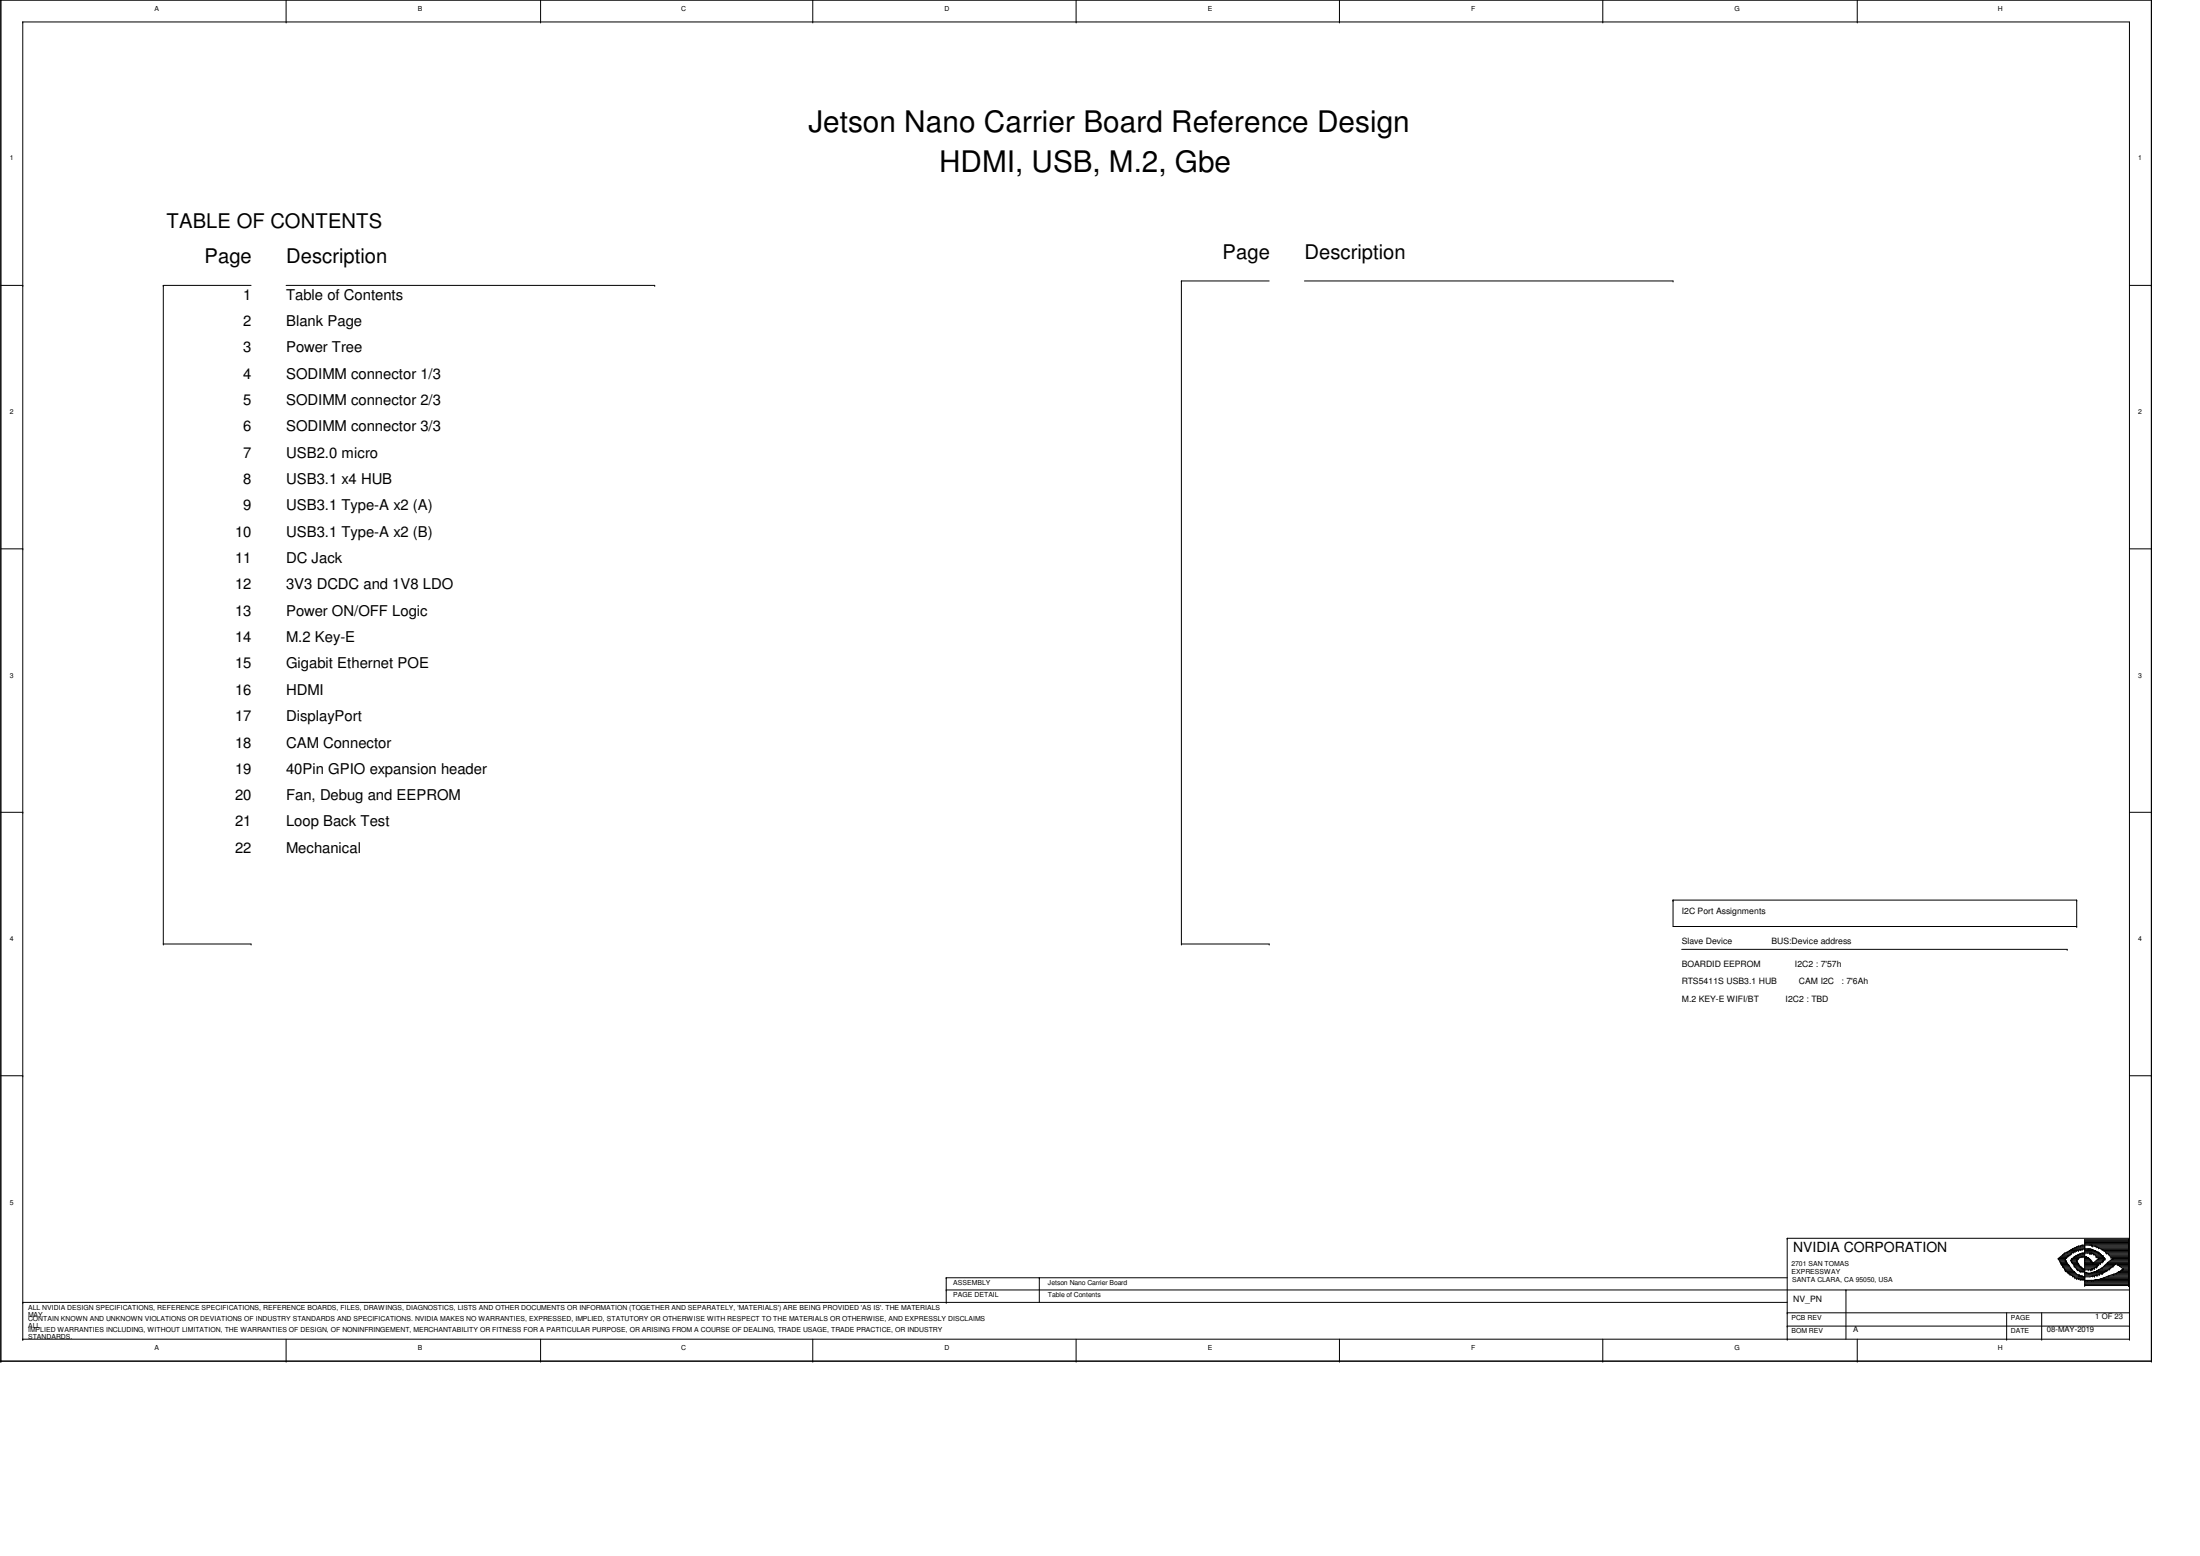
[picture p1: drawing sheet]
<svg xmlns="http://www.w3.org/2000/svg" width="420mm" height="297mm" viewBox="0 0 420 297" stroke-linecap="round" stroke-linejoin="round" font-family="sans-serif">
<g fill="none" stroke="#000" stroke-width=".19">
<path d="M.2 0h.1M.2 0h410.7v259.8M.2 0v259.8M4.3 4.2h.1M4.3 4.2h402.4v251.5M4.3 4.2v251.5M54.6 4.2h.1M54.6 0v4.2M103.2 4.2h.1M103.2 0v4.2M155.2 4.2h.1M155.2 0v4.2"/>
<path d="M205.5 4.2h.1M205.5 0v4.2M255.8 4.2h.1M255.8 0v4.2M306.1 4.2h.1M306.1 0v4.2M354.7 4.2h.1M354.7 0v4.2M.2 54.5h4.1M4.3 54.5h.1M31.2 54.5h.1M31.2 54.5h16.8"/>
<path d="M31.2 54.5v125.7M54.6 54.5h70.4M125 54.5h.1M225.6 53.6h.1M225.6 53.6h16.8M225.6 53.6v126.6M249.1 53.6h70.4M319.5 53.6h.1M406.7 54.5h4.2M410.9 54.5h.1M.2 104.8h4.1M4.3 104.8h.1"/>
<path d="M406.7 104.8h4.2M410.9 104.8h.1M.2 155.1h4.1M4.3 155.1h.1M406.7 155.1h4.2M410.9 155.1h.1M319.5 171.8h.1M319.5 171.8v5.1h77.1M319.5 171.8h77.1M396.6 176.9h.1M396.6 171.8h.1M396.6 171.8v5.1"/>
<path d="M31.2 180.2h.1M31.2 180.2h16.8M48 180.2h.1M225.6 180.2h.1M225.6 180.2h16.8M242.4 180.2h.1M321.2 181.2h73.6M394.8 181.2h.1M.2 205.4h4.1M4.3 205.4h.1M406.7 205.4h4.2M410.9 205.4h.1"/>
<path d="M341.3 236.4h.1M341.3 236.4h65.4M341.3 236.4v19.3M393.6 239.9h1.2M393.8 239.7h1.2M393.9 239.6h.1M393.9 239.6l-.8 .6M393.9 239.6h1.2M394.1 239.4h1.4M394.3 239.2h.1M394.3 239.2l-.4 .4M394.5 239.2h1.1"/>
<path d="M394.6 239.1h1.4M394.8 239.1h.1M394.8 239.9h.1M394.8 239.1l-.5 .1M395 239.7h.1M395 239.7l-.5 .5M395 238.9h1.3M395.1 239.6h.1M395.3 238.7h.1M395.3 239.6h.1M395.3 238.7l-.5 .4M395.3 239.6l-.3 .1"/>
<path d="M395.3 238.7h1.6M395.5 239.4h.1M395.5 238.5h2.1M395.6 238.5h.1M395.6 239.2h.1M395.6 238.5l-.3 .2M395.6 239.2l-.3 .4M395.8 238.4h.1M395.8 238.4l-.2 .1M396 239.1h.1M396 238.4h3.1M396.1 239.9h.1"/>
<path d="M396.1 239.9l-.3 .3M396.3 238.2h.1M396.3 238.9h.1M396.3 239.9h.1M396.3 238.2l-.5 .2M396.3 238.9l-.7 .3M396.3 239.9h2.2M396.3 238.2h1.8M396.4 239.7h.1M396.4 239.7l-.3 .2M396.6 238h.1M396.6 238.7h.1"/>
<path d="M396.6 239.7h.1M396.6 238.7l-.3 .2M396.6 239.7h1.5M396.6 238h1.5M396.8 239.6h.1M396.9 237.9h.1M396.9 238.7h.1M396.9 239.6h.1M396.9 237.9l-.6 .3M396.9 237.9h1.2M396.9 239.6h1.2M397.1 239.4h.1"/>
<path d="M397.1 239.4l-.7 .3M397.3 237.9h.1M397.3 238.5h.1M397.3 239.4h.1M397.3 238.5l-.4 .2M397.3 239.4h.8M397.6 237.7h.1M397.6 239.2h.1M397.6 238.5h.1M397.6 239.9h.1M397.6 237.7l-.3 .2M397.6 237.7h8.9"/>
<path d="M397.6 239.2l-.5 .2M397.6 239.2h3.2M397.6 239.9l-.7 .3M397.8 237.7h.1M397.8 239.2h.1M398 239.9h.1M398.1 237.7h.1M398.1 239.2h.1M398.1 238.4h.1M398.1 238.2h.1M398.1 238h.1M398.1 237.9h.1"/>
<path d="M398.1 238.7h2.1M398.1 238.5h1.6M398.1 238.4l-.5 .1M398.1 239.1h2.5M398.1 238.9h2.2M398.1 237.2h8.4M398.1 236.9h8.4M398.1 237h8.4M398.1 237.5h8.4M398.1 236.7h8.4M398.1 237.4h8.4M398.3 239.9h.1"/>
<path d="M398.5 239.9h.1M398.5 239.9l.1 .2M398.8 238.4h.1M399.1 239.2h.1M399.1 238.4h.1M399.1 238.4l.6 .1M399.5 237.7h.1M399.5 239.2h.1M399.5 237.7l.2 .2M399.5 239.2l.7 .4 .1 .3M399.7 237.9h.1M399.7 238.5h.1"/>
<path d="M399.7 237.9h6.8M399.7 238.5l.3 .2M399.8 239.4h.1M399.8 239.4h1.3M400 238.7h.1M400 239.6h1.3M400.2 237.9h.1M400.2 238.7h.1M400.2 237.9l.3 .1M400.2 238.7l.1 .2M400.3 239.9h.1M400.3 238.9h.1"/>
<path d="M400.3 239.9l.5 .3M400.3 238.9l.5 .2M400.3 239.7h1.3M400.5 238h.1M400.5 238l1.3 .7M400.5 239.9h1.1M400.5 238h6M400.6 239.1h.1M400.8 238.2h.1M400.8 239.1h.1M400.8 239.2h.1M400.8 239.1l.7 .6"/>
<path d="M400.8 238.2h5.7M401 239.2h.1M401.1 239.4h.1M401.1 238.4h5.4M401.3 239.6h.1M401.5 239.7h.1M401.5 238.5h.1M401.5 238.5h5M401.6 239.7h.1M401.6 239.9h.1M401.6 239.9l.4 .3M401.6 239.7v.2"/>
<path d="M401.8 238.7h.1M401.8 238.7l.5 .5M401.8 238.7h4.7M402 238.9h4.5M402.2 239.1h.1M402.3 239.2h.1M402.3 239.2l.4 .2M402.3 239.1h4.2M402.5 239.2h4M402.7 239.4h.1M402.7 239.4h3.8M402.7 239.4l.5 .7"/>
<path d="M402.8 239.6h3.7M403 239.7h3.5M403.2 239.9h3.3M406.5 239.4h.1M406.5 239.6h.1M406.5 239.9h.1M406.5 239.7h.1M406.5 236.6h.1M406.5 238.4h.1M406.5 238.9h.1M406.5 238.5h.1M406.5 238.7h.1"/>
<path d="M406.5 239.1h.1M406.5 239.2h.1M406.5 237.2h.1M406.5 236.9h.1M406.5 237h.1M406.5 237.5h.1M406.5 236.7h.1M406.5 237.4h.1M406.5 238h.1M406.5 238.2h.1M406.5 237.7h.1M406.5 237.9h.1"/>
<path d="M406.5 236.6h-8.4v8.8M406.5 236.6v8.8M.2 259.8h.1M.2 259.8h410.7M4.3 255.7h.1M4.3 248.6h.1M4.3 255.7h402.4M4.3 248.6h337M54.6 259.8h.1M54.6 255.7v4.1M103.2 259.8h.1M103.2 255.7v4.1"/>
<path d="M155.2 259.8h.1M155.2 255.7v4.1M180.7 248.6h.1M180.7 246.3h.1M180.7 243.9h.1M180.7 243.9h160.6M180.7 243.9v4.7M180.7 246.3h226M198.5 243.9h.1M198.5 243.9v4.7M205.5 259.8h.1M205.5 255.7v4.1"/>
<path d="M255.8 259.8h.1M255.8 255.7v4.1M306.1 259.8h.1M306.1 255.7v4.1M341.3 253.2h.1M341.3 250.6h.1M341.3 255.7h.1M341.3 253.2h65.4M341.3 250.6h65.4M352.5 246.3h.1M352.5 246.3v9.4M354.7 259.8h.1"/>
<path d="M354.7 255.7v4.1M383.2 255.7h.1M383.2 250.6v5.1M389.9 255.7h.1M389.9 250.6v5.1M393.1 240.2h.1M393.1 240.2h1.4M393.1 240.2l.3 .7M393.3 240.6h1.2M393.3 240.4h1.2M393.4 240.9l.4 .5M393.4 240.7h1.2"/>
<path d="M393.4 240.1h1.2M393.4 240.9h1.2M393.6 241h.1M393.6 241.2h.1M393.6 241h1.2M393.6 241.2h1.2M393.8 241.4h.1M393.8 241.4l.1 .3M393.8 241.4h1.2M393.9 241.7h.1M393.9 241.6h.1M393.9 241.7l.4 .5"/>
<path d="M393.9 241.6h1.2M393.9 241.7h1.2M394.1 241.9h.1M394.1 241.9h1.2M394.3 242.2h.1M394.3 242.1h.1M394.3 242.2l.2 .4M394.3 242.2h1.3M394.3 242.1h1.2M394.5 242.6h.1M394.5 240.6h.1M394.5 240.4h.1"/>
<path d="M394.5 240.2h.1M394.5 242.4h.1M394.5 242.6l.5 .3M394.5 240.6l.1 .1M394.5 240.2v.4M394.5 242.4h1.3M394.6 240.9h.1M394.6 240.7h.1M394.6 240.1h.1M394.6 242.6h.1M394.6 242.6h1.2M394.6 240.9l.4 .5"/>
<path d="M394.6 240.7v.2M394.8 242.7h.1M394.8 242.7h1.3M395 242.9h.1M395 241.4h.1M395 242.9l.3 .3M395 242.9h1.3M395 241.4l.1 .2M395.1 241.6h.1M395.1 243.1h.1M395.1 243.1h1.3M395.1 241.6l.4 .5"/>
<path d="M395.3 243.2h.1M395.3 243.2l.5 .4M395.5 240.6h.1M395.5 242.1h.1M395.5 243.2h.1M395.5 240.6h1.1M395.5 242.1l.1 .3 .5 .3M395.5 243.2h1.1M395.6 240.9h.1M395.6 240.7h.1M395.6 240.6h.1M395.6 240.4h.1"/>
<path d="M395.6 243.4h1.5M395.6 240.9l.2 .1M395.6 240.6v.3M395.6 240.4l-.1 .2M395.6 240.4h1.2M395.6 240.7h1M395.6 240.9h1.2M395.8 243.6h.1M395.8 241h.1M395.8 240.2h.1M395.8 243.6l.3 .2M395.8 241l.3 .7"/>
<path d="M395.8 243.6h1.8M395.8 241h1M395.8 241.2h1.1M396 240.1h.1M396 240.1h1.3M396 241.4h.9M396.1 243.8h.1M396.1 241.7h.1M396.1 242.7h.1M396.1 243.8l.2 .1M396.1 241.7l.5 .5M396.1 242.7l.5 .5"/>
<path d="M396.1 241.6h1M396.1 241.7h1.2M396.3 243.9h.1M396.3 243.9l.3 .2M396.3 241.9h1.2M396.4 242.1h1.2M396.4 243.9h1.7M396.6 244.1h.1M396.6 242.2h.1M396.6 240.6h.1M396.6 240.7h.1M396.6 244.1h1.5"/>
<path d="M396.6 242.2l.2 .2M396.6 242.2h1.4M396.6 243.2l.3 .2M396.6 240.6l.2 .4M396.8 242.4h.1M396.8 240.4h.1M396.8 240.9h.1M396.8 242.4l.5 .3M396.8 242.4h2.5M396.8 241l.1 .2M396.9 244.1h.1M396.9 243.4h.1"/>
<path d="M396.9 240.2h.1M396.9 241.2h.1M396.9 241.4h.1M396.9 244.1l.4 .2M396.9 240.2h-1.3v.2M396.9 240.2l-.3 .4M396.9 241.2l.2 .4M397.1 243.4h.1M397.1 241.6h.1M397.1 241.7h.1M397.1 242.6h.1M397.1 242.6h1"/>
<path d="M397.1 243.4l.2 .2M397.1 241.6v.1M397.1 241.7l.4 .2M397.3 244.3h.1M397.3 242.7h.1M397.3 243.6h.1M397.3 241.7h.1M397.3 244.3h.8M397.3 242.7h.8M397.5 241.9h.1M397.5 243.6h.1M397.5 241.9l.3 .3"/>
<path d="M397.6 244.3h.1M397.6 242.7h.1M397.6 243.6h.1M397.6 242.1h.1M397.6 244.3l.5 .1M397.6 242.7l.5 .2M397.6 243.6l.4 .2M397.8 242.2h.1M397.8 242.2l.3 .2M398 242.2h.1M398 243.8h.1M398.1 244.4h.1"/>
<path d="M398.1 242.9h.1M398.1 243.8h.1M398.1 242.4h.1M398.1 241h.1M398.1 242.7h.1M398.1 244.3h.1M398.1 244.1h.1M398.1 243.9h.1M398.1 240.1h.1M398.1 240.2h.1M398.1 240.6h.1M398.1 245.4h.1"/>
<path d="M398.1 244.4h8.4M398.1 242.9h.4M398.1 243.1h3.2M398.1 242.2h1.6M398.1 243.4h2.5M398.1 243.6h1.9M398.1 240.6h1.2M398.1 240.4h1M398.1 240.2h.9M398.1 242.1h1.9M398.1 240.7h1.4l.2 .3M398.1 240.1h.7"/>
<path d="M398.1 241h1.6M398.1 241.9h2.2M398.1 240.9h1.4M398.1 245.4h8.4M398.1 241.6h2.5M398.1 241.2h3M398.1 241.4h2.7M398.1 241.7h2.4M398.1 243.2h2.9M398.1 244.8h8.4M398.1 244.9h8.4M398.1 245.1h8.4"/>
<path d="M398.1 245.2h8.4M398.1 244.6h8.4M398.5 242.9h.1M398.5 242.9l.3 .2M398.6 240.1h.1M398.6 244.4h.1M398.8 243.1h.1M398.8 240.1h.1M398.8 242.4h.1M398.8 240.1l.5 .5M399 240.2h.1M399.1 243.1h.1"/>
<path d="M399.1 240.4h.1M399.3 240.7h.1M399.3 240.6h.1M399.3 242.4h.1M399.3 240.6v.1M399.5 244.4h.1M399.5 242.9h.1M399.5 242.2h.1M399.5 240.9h.1M399.5 242.9h2.1M399.5 242.9l-.4 .2M399.5 242.2l-.2 .2"/>
<path d="M399.7 242.9h.1M399.7 243.6h.1M399.7 242.2h.1M399.7 241h.1M399.7 241.2h.1M399.7 243.6l-.6 .2h-3M399.7 241v.2M399.8 244.4h.1M399.8 241h.1M399.8 241h1.5M400 242.7h.1M400 243.6h.1"/>
<path d="M400 242.1h.1M400 242.7h2M400 242.7l-.3 .2M400 242.1l-.3 .1M400.2 244.3h.1M400.2 244.3h6.3M400.2 244.3l-.4 .1M400.2 241.9l-.2 .2M400.2 240.9h1.3M400.3 242.7h.1M400.3 243.4h.1M400.3 241.9h.1"/>
<path d="M400.3 243.4l-.3 .2M400.3 240.7h1.3M400.5 242.6h.1M400.5 241.7h.1M400.5 243.4h.1M400.5 242.6l-.2 .1M400.5 240.6h1.1M400.5 241.7l-.2 .2M400.6 243.4h.1M400.6 241.6h.1M400.6 240.4h1.4M400.6 240.1h1.2"/>
<path d="M400.8 244.3h.1M400.8 242.4h.1M400.8 240.2h.1M400.8 241.4h.1M400.8 240.2h1.2M400.8 242.4h1.7M400.8 241.4l-.3 .3M400.8 240.2l-1.1 1M401 243.2h.1M401 243.2l-.4 .2M401.1 241.2h.1M401.1 244.1h5.4"/>
<path d="M401.1 242.2h1.7M401.3 243.1h.1M401.3 242.1h1.7M401.5 242.1h.1M401.5 243.1h.1M401.5 240.9h.1M401.5 242.1l-1 .5M401.5 243.1l-.5 .1M401.5 240.9l-.7 .5M401.6 240.6h.1M401.6 240.7h.1M401.6 242.9h.1"/>
<path d="M401.6 241.9h1.6M401.6 240.6l-.1 .3M401.8 243.9h.1M401.8 240.1h.1M401.8 240.4h.1M401.8 243.9l-1 .4M401.8 240.4l-.2 .2M401.8 241.7h1.7M401.8 243.9h4.7M402 241.6h.1M402 240.2h.1M402 240.4h.1"/>
<path d="M402 242.7h.1M402 240.2v.2M402 241.6h1.7M402.2 242.6h.1M402.2 242.6l-.7 .5M402.2 241.4h1.6M402.3 242.6h.1M402.3 243.8h4.2M402.5 242.4h.1M402.5 241h.1M402.5 241l-1 1.1M402.5 241.2h4"/>
<path d="M402.7 243.6h.1M402.7 241h.1M402.7 243.6l-.9 .3M402.7 241h3.8M402.8 242.2h.1M402.8 242.2l-.3 .4h-2M402.8 243.6h3.7M402.8 240.9h3.7M403 242.1h.1M403 240.7h3.5M403.2 241.9h.1M403.2 240.1h.1"/>
<path d="M403.2 240.1l.3 .1M403.2 240.6h3.3M403.3 243.4h3.2M403.3 240.4h3.2M403.3 240.1h3.2M403.5 240.2h.1M403.5 241.7h.1M403.5 241.7l-.7 .5M403.5 240.2h3M403.5 240.2l-1 .8M403.7 243.2h.1M403.7 241.6h.1"/>
<path d="M403.8 241.4h.1M403.8 243.2h2.7M404 241.2h.1M404 241.2l-.5 .5M404 241.2l.4 .2M404.2 243.1h.1M404.2 243.1l-1.5 .5M404.2 243.1h2.3M404.4 241.4h.1M404.4 241.4l1.1 .8M404.4 241.4h2.1M404.5 242.9h2"/>
<path d="M404.5 241.6h2M404.8 242.7h.1M404.8 241.7h1.7M405 242.6h1.5M405.2 241.9h1.3M405.2 242.4h1.3M405.3 242.4h.1M405.3 242.4l-.5 .3M405.5 242.2h.1M405.5 242.2h1M405.5 242.1h1M405.5 242.2l-.2 .2"/>
<path d="M406.5 243.4h.1M406.5 240.6h.1M406.5 240.9h.1M406.5 240.4h.1M406.5 240.7h.1M406.5 242.7h.1M406.5 242.2h.1M406.5 245.4h.1M406.5 244.8h.1M406.5 244.9h.1M406.5 245.1h.1M406.5 245.2h.1"/>
<path d="M406.5 244.6h.1M406.5 244.3h.1M406.5 243.8h.1M406.5 243.9h.1M406.5 244.1h.1M406.5 243.1h.1M406.5 242.9h.1M406.5 243.2h.1M406.5 243.6h.1M406.5 240.1h.1M406.5 241.4h.1M406.5 241.7h.1"/>
<path d="M406.5 242.6h.1M406.5 242.1h.1M406.5 241.9h.1M406.5 242.4h.1M406.5 241.6h.1M406.5 244.4h.1M406.5 241.2h.1M406.5 242.7h-1.8l-.5 .4M406.7 255.7h.1M410.9 259.8h.1"/>
</g>
<g font-size="5.7">
<text x="154.4" y="25.2">Jetson Nano Carrier Board Reference Design</text>
<text x="179.4" y="32.9">HDMI, USB, M.2, Gbe</text>
</g>
<g font-size="3.9">
<text x="31.8" y="43.5">TABLE OF CONTENTS</text>
<text x="39.1" y="50.2">Page</text>
<text x="54.6" y="50.2">Description</text>
<text x="233.5" y="49.4">Page</text>
<text x="249.1" y="49.4">Description</text>
</g>
<g font-size="2.8">
<text x="46.4" y="57.2">1</text>
<text x="54.6" y="57.2">Table of Contents</text>
<text x="46.4" y="62.2">2</text>
<text x="54.6" y="62.2">Blank Page</text>
<text x="46.4" y="67.3">3</text>
<text x="54.6" y="67.3">Power Tree</text>
<text x="46.4" y="77.3">5</text>
<text x="46.4" y="72.3">4</text>
<text x="54.6" y="77.3">SODIMM connector 2/3</text>
<text x="54.6" y="72.3">SODIMM connector 1/3</text>
<text x="46.4" y="82.3">6</text>
<text x="54.6" y="82.3">SODIMM connector 3/3</text>
<text x="46.4" y="87.4">7</text>
<text x="54.6" y="87.4">USB2.0 micro</text>
<text x="46.4" y="92.4">8</text>
<text x="54.6" y="92.4">USB3.1 x4 HUB</text>
<text x="46.4" y="97.4">9</text>
<text x="54.6" y="97.4">USB3.1 Type-A x2 (A)</text>
<text x="44.9" y="107.5">11</text>
<text x="44.9" y="102.4">10</text>
<text x="54.6" y="107.5">DC Jack</text>
<text x="54.6" y="102.4">USB3.1 Type-A x2 (B)</text>
<text x="44.9" y="112.5">12</text>
<text x="54.6" y="112.5">3V3 DCDC and 1V8 LDO</text>
<text x="44.9" y="117.6">13</text>
<text x="54.6" y="117.6">Power ON/OFF Logic</text>
<text x="44.9" y="122.6">14</text>
<text x="54.6" y="122.6">M.2 Key-E</text>
<text x="44.9" y="127.6">15</text>
<text x="54.6" y="127.6">Gigabit Ethernet POE</text>
<text x="44.9" y="137.7">17</text>
<text x="44.9" y="132.6">16</text>
<text x="54.6" y="137.7">DisplayPort</text>
<text x="54.6" y="132.6">HDMI</text>
<text x="44.9" y="142.7">18</text>
<text x="54.6" y="142.7">CAM Connector</text>
<text x="44.9" y="147.7">19</text>
<text x="54.6" y="147.7">40Pin GPIO expansion header</text>
<text x="44.9" y="152.7">20</text>
<text x="54.6" y="152.7">Fan, Debug and EEPROM</text>
<text x="44.9" y="157.8">21</text>
<text x="54.6" y="157.8">Loop Back Test</text>
<text x="44.9" y="162.8">22</text>
<text x="54.6" y="162.8">Mechanical</text>
</g>
<text font-size="2.7" x="342.5" y="239">NVIDIA CORPORATION</text>
<g font-size="1.7">
<text x="321.2" y="174.5">I2C Port Assignments</text>
<text x="321.2" y="180.2">Slave Device</text>
<text x="321.2" y="184.5">BOARDID EEPROM</text>
<text x="338.3" y="180.2">BUS:Device address</text>
<text x="342.8" y="184.5">I2C2 : 7'57h</text>
<text x="321.2" y="191.3">M.2 KEY-E WIFI/BT</text>
<text x="321.2" y="187.9">RTS5411S USB3.1 HUB</text>
<text x="341" y="191.3">I2C2 : TBD</text>
<text x="343.6" y="187.9">CAM I2C</text>
<text x="351.7" y="187.9">: 7'6Ah</text>
<text x="342.5" y="248.6">NV_PN</text>
</g>
<g font-size="1.5">
<text x="400.2" y="251.8">1 OF 23</text>
<text x="353.9" y="254.3">A</text>
<text x="390.9" y="254.3">08-MAY-2019</text>
</g>
<g font-size="1.3">
<text x="29.5" y="2">A</text>
<text x="79.8" y="2">B</text>
<text x="130.1" y="2">C</text>
<text x="180.4" y="2">D</text>
<text x="230.7" y="2">E</text>
<text x="281" y="2">F</text>
<text x="331.2" y="2">G</text>
<text x="381.5" y="2">H</text>
<text x="1.9" y="30.5">1</text>
<text x="408.4" y="30.5">1</text>
<text x="1.9" y="79.1">2</text>
<text x="408.4" y="79.1">2</text>
<text x="1.9" y="129.4">3</text>
<text x="408.4" y="129.4">3</text>
<text x="1.9" y="179.7">4</text>
<text x="408.4" y="179.7">4</text>
<text x="1.9" y="230">5</text>
<text x="408.4" y="230">5</text>
<text x="182.1" y="245.3">ASSEMBLY</text>
<text x="200.1" y="245.3">Jetson Nano Carrier Board</text>
<text x="342.1" y="241.8">2701 SAN TOMAS</text>
<text x="342.1" y="243.1">EXPRESSWAY</text>
<text x="342.3" y="244.8">SANTA CLARA, CA 95050, USA</text>
<text x="5.4" y="250.1">ALL NVIDIA DESIGN SPECIFICATIONS, REFERENCE SPECIFICATIONS, REFERENCE BOARDS, FILES, DRAWINGS, DIAGNOSTICS, LISTS AND OTHER DOCUMENTS OR INFORMATION (TOGETHER AND SEPARATELY, 'MATERIALS') ARE BEING PROVIDED 'AS IS'. THE MATERIALS</text>
<text x="5.4" y="251.5">MAY</text>
<text x="182.1" y="247.6">PAGE DETAIL</text>
<text x="200.1" y="247.6">Table of Contents</text>
<text x="342.1" y="252">PCB REV</text>
<text x="384" y="252">PAGE</text>
<text x="5.4" y="254.3">IMPLIED WARRANTIES INCLUDING, WITHOUT LIMITATION, THE WARRANTIES OF DESIGN, OF NONINFRINGEMENT, MERCHANTABILITY OR FITNESS FOR A PARTICULAR PURPOSE, OR ARISING FROM A COURSE OF DEALING, TRADE USAGE, TRADE PRACTICE, OR INDUSTRY</text>
<text x="5.4" y="255.7">STANDARDS.</text>
<text x="5.4" y="252.1">CONTAIN KNOWN AND UNKNOWN VIOLATIONS OR DEVIATIONS OF INDUSTRY STANDARDS AND SPECIFICATIONS. NVIDIA MAKES NO WARRANTIES, EXPRESSED, IMPLIED, STATUTORY OR OTHERWISE WITH RESPECT TO THE MATERIALS OR OTHERWISE, AND EXPRESSLY DISCLAIMS</text>
<text x="5.4" y="253.5">ALL</text>
<text x="29.5" y="257.7">A</text>
<text x="79.8" y="257.7">B</text>
<text x="130.1" y="257.7">C</text>
<text x="180.4" y="257.7">D</text>
<text x="230.7" y="257.7">E</text>
<text x="281" y="257.7">F</text>
<text x="331.2" y="257.7">G</text>
<text x="342.1" y="254.5">BOM REV</text>
<text x="381.5" y="257.7">H</text>
<text x="384" y="254.5">DATE</text>
</g>
</svg>
